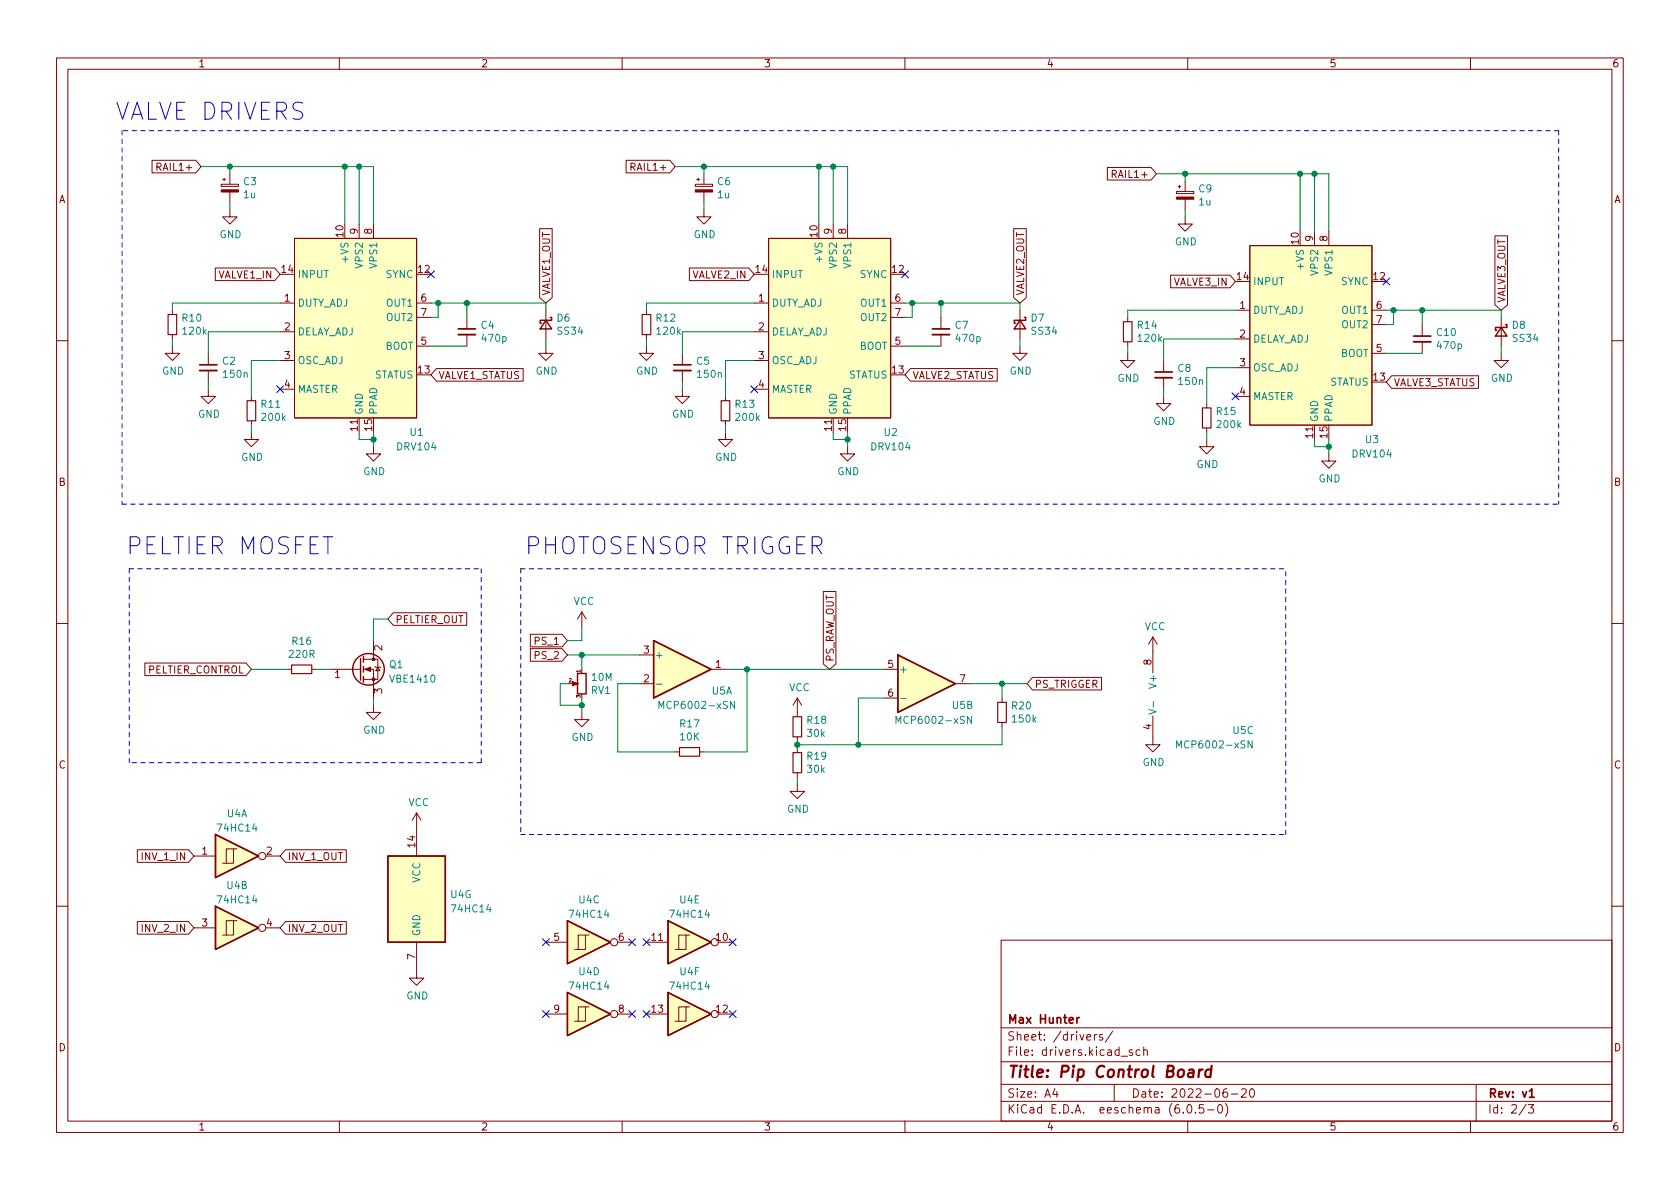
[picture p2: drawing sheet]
<svg xmlns="http://www.w3.org/2000/svg" width="297mm" height="210mm" viewBox="0 0 297 210" stroke-linecap="round" stroke-linejoin="round" font-family="sans-serif">
<g fill="none" stroke="#840000" stroke-width=".18">
<path d="M10 10.2h277v190.1h-277zM12 12.2h273v186.1h-273zM60 10.2v2M110 10.2v2M160 10.2v2M210 10.2v2M260 10.2v2M26.9 28.3h7.7l1 1.2-1 1.1h-7.7zM39.1 32.6h3.1v.4h-3.1zM39.4 31.7h.5M39.6 31.5v.5M40.6 37.1v1.2h1.3l-1.3 1.3-1.2-1.3h1.2"/>
<path d="M40.6 30.7v1.9M40.6 34v1.8M63.5 39.6v2.6M66 39.6v2.6M110.7 28.3h7.7l1 1.2-1 1.1h-7.7zM122.9 32.6h3.1v.4h-3.1zM123.2 31.7h.5M123.4 31.5v.5M124.5 37.1v1.2h1.2l-1.2 1.3-1.3-1.3h1.3M124.5 30.7v1.9M124.5 34v1.8M147.3 39.6v2.6"/>
<path d="M149.9 39.6v2.6M195.8 29.6h7.7l1 1.1-1 1.1h-7.7zM208 33.9h3.1v.3h-3.1zM208.3 33h.5M208.5 32.8v.5M209.5 38.3v1.3h1.3l-1.3 1.3-1.2-1.3h1.2M209.5 32v1.9M209.5 35.2v1.9M30.5 54.9v.7M30.5 59.2v.7M38.1 47.4h10.5l.9 1.1-.9 1.1h-10.5zM49.5 53.6h2.6"/>
<path d="M49.5 58.7h2.6M52.1 42.2h21.6v31.7h-21.6zM73.7 53.6h2.5M73.7 56.1h2.5M82.5 56.1v2.1M82.5 59.2v2M95.4 40.4h2.2v12.2l-1.1 1-1.1-1zM96.5 54.9v5M114.3 54.9v.7M114.3 59.2v.7M121.9 47.4h10.5l.9 1.1-.9 1.1h-10.5zM133.3 53.6h2.6"/>
<path d="M133.3 58.7h2.6M135.9 42.2h21.6v31.7h-21.6zM157.5 53.6h2.5M157.5 56.1h2.5M166.4 56.1v2.1M166.4 59.2v2M179.2 40.4h2.3v12.2l-1.2 1-1.1-1zM180.3 54.9v5M199.4 56.1v.8M207 48.7h10.5l.9 1.1-.9 1.1h-10.5zM218.4 54.9h2.6M218.4 59.9h2.6"/>
<path d="M221 43.4h21.6v31.8h-21.6zM232.4 40.9v2.5M234.9 40.9v2.5M242.6 54.9h2.5M242.6 57.4h2.5M251.5 57.4v2M264.3 41.7h2.2v12.2l-1.1 1-1.1-1zM265.4 56.1v5.1M10 60.2h2M30.5 61.2v1.3h1.2l-1.2 1.2-1.3-1.2h1.3M36.8 68.8v1.3h1.3l-1.3 1.3-1.2-1.3h1.2M36.8 62.5v2"/>
<path d="M36.8 65.5v2.1M44.4 76.4v1.3h1.3l-1.3 1.3-1.2-1.3h1.2M44.4 70.1v.8M44.4 74.4v.8M49.5 63.7h2.6M49.5 68.8h2.6M63.5 73.9v2.5M66 79v1.3h1.3l-1.3 1.2-1.2-1.2h1.2M73.7 61.2h2.5M77.2 65.2h15.3v2.2h-15.3l-1-1.1zM96.5 61.2v1.3h1.3l-1.3 1.2-1.3-1.2h1.3M114.3 61.2v1.3h1.3l-1.3 1.2-1.3-1.2h1.3"/>
<path d="M120.6 68.8v1.3h1.3l-1.3 1.3-1.2-1.3h1.2M120.6 62.5v2M120.6 65.5v2.1M128.3 76.4v1.3h1.2l-1.2 1.3-1.3-1.3h1.3M128.3 70.1v.8M128.3 74.4v.8M133.3 63.7h2.6M133.3 68.8h2.6M147.3 73.9v2.5M149.9 79v1.3h1.2l-1.2 1.2-1.3-1.2h1.3M157.5 61.2h2.5M161 65.2h15.3v2.2h-15.3l-1-1.1z"/>
<path d="M180.3 61.2v1.3h1.3l-1.3 1.2-1.2-1.2h1.2M199.4 62.5v1.2h1.3l-1.3 1.3-1.3-1.3h1.3M199.4 60.4v.8M205.7 70.1v1.3h1.3l-1.3 1.2-1.2-1.2h1.2M205.7 63.7v2.1M205.7 66.8v2M213.4 77.7v1.3h1.2l-1.2 1.3-1.3-1.3h1.3M213.4 71.4v.7M213.4 75.7v.7M218.4 65h2.6M218.4 70.1h2.6M232.4 75.2v2.5"/>
<path d="M242.6 62.5h2.5M246.1 66.4h15.3v2.3h-15.3l-1-1.1zM251.5 60.4v2.1M265.4 62.5v1.2h1.3l-1.3 1.3-1.2-1.3h1.2M285 60.2h2M234.9 80.3v1.2h1.3l-1.3 1.3-1.2-1.3h1.2M10 110.2h2M25.6 117.2h17.9l.9 1.2-.9 1.1h-17.9zM50.8 118.4h.8M55.1 118.4h.8M58.4 118.4h5.4M64.3 118.4h1.7v5"/>
<path d="M64.3 116.6h2.5v3.5h-2.5M66 113.3v3.3M66.3 117.9l.1 .1h.8l.1 .1M66.8 118l.4 .6h-.8zM69.5 108.4h13v2.2h-13l-.9-1.1zM93.8 112.2h5.6l.9 1.1-.9 1.1h-5.6zM93.8 114.7h5.6l.9 1.1-.9 1.1h-5.6zM102.9 108.2l-.8 1.3M102.9 108.2v2.5M102.9 108.2l.7 1.3M113 115.8h2.6M125.7 118.4h2.6"/>
<path d="M145.6 104.6h2.2v12.8l-1.1 1-1.1-1zM156.2 118.4h2.5M182.6 119.8h12.2v2.2h-12.2l-1-1.1zM203.8 112.6l-.7 1.3M203.8 112.6v6.4M203.8 112.6l.8 1.3M285 110.2h2M66 124.7v1.3h1.3l-1.3 1.2-1.2-1.2h1.2M102.9 126v1.2h1.2l-1.2 1.3-1.3-1.3h1.3M113 120.9h2.6M119.4 133h.7M123.7 133h.8"/>
<path d="M141 138.7v1.2h1.2l-1.2 1.3-1.3-1.3h1.3M141 123.4l-.8 1.3M141 123.4v3.3M141 130.3v.8M141 132.3v.8M141 136.6v.8M141 123.4l.7 1.3M156.2 123.4h2.5M168.9 120.9h2.5M177.2 123.4v.8M177.2 127.8v.7M203.8 126.6v5.1h1.3l-1.3 1.3-1.2-1.3h1.2"/>
<path d="M24.3 150.3h9l1 1.1-1 1.1h-9zM34.3 151.4h3.8M41.3 150.1h-1.3v2.5M41.9 150.1h-.6v2.5h-1.9M47 151.4h2.5M50.5 150.3h10.7v2.2h-10.7l-1-1.1zM73.7 143.8l-.8 1.2M73.7 143.8v7.6M73.7 143.8l.7 1.2M10 160.2h2M24.3 163h9l1 1.1-1 1.1h-9zM34.3 164.1h3.8"/>
<path d="M41.3 162.8h-1.3v2.5M41.9 162.8h-.6v2.5h-1.9M47 164.1h2.5M50.5 163h10.7v2.2h-10.7l-1-1.1zM73.7 166.6v6.4h1.2l-1.2 1.2-1.3-1.2h1.3M96.5 179.3h3.8M96.5 166.6h3.8M103.5 178h-1.3v2.6M103.5 165.3h-1.3v2.6M104.1 178h-.6v2.6h-1.9M104.1 165.3h-.6v2.6h-1.9M109.2 179.3h2.6"/>
<path d="M109.2 166.6h2.6M114.3 179.3h3.8M114.3 166.6h3.8M121.3 178h-1.3v2.6M121.3 165.3h-1.3v2.6M121.9 178h-.6v2.6h-1.9M121.9 165.3h-.6v2.6h-1.9M127 179.3h2.5M127 166.6h2.5M177 166.3h108v32h-108zM285 160.2h2M60 198.3v2"/>
<path d="M110 198.3v2M160 198.3v2M177 194.8h108M177 191.8h108M177 187.8h108M177 181.8h108M186.5 192.5l-.4 1h1M186.9 193v1M192.1 183.4l.8-.1-.1-.3-.4-.1-.3 .2 .1 .8h.6M193.5 182.9v1M193.9 182.9l-.3 .1-.1 .2M194.9 183l-.3-.1-.2 .2v.3l.5 .1v.4h-.5"/>
<path d="M196.7 182.4l-1.3 1.9M197 191.8v3M198.2 186.8h1.2M200.2 185.7l-.3-.1-.3 .2 .1 .3 .5 .1v.4h-.6M201.6 185.7l-.5-.1-.2 .3v.4l.1 .3h.6M202.2 185.8l.2-.2 .4 .1 .1 .9M202.2 185.1v1.5M210 198.3v2M210.1 195.4l.1-.1a.81 .81 0 0 1 .6 .7 .81 .81 0 0 1-.3 .8h-.1a.81 .81 0 0 1-.6-.6 .81 .81 0 0 1 .3-.8zM211.4 196.7v.1M212.8 195.3h-.7l-.1 .7 .2-.1 .5 .1 .2 .2-.1 .5-.2 .1-.6-.1M213.5 196.3h1.1"/>
<path d="M215.5 195.4l.1-.1a.81 .81 0 0 1 .6 .7 .81 .81 0 0 1-.3 .8h-.1a.81 .81 0 0 1-.6-.6 .81 .81 0 0 1 .3-.8zM216.6 195.1a1.72 1.72 0 0 1 0 2.3M216.9 192.5a.59 .59 0 0 0-.7 .7v.5l.2 .3h.4l.2-.1 .1-.5-.2-.2-.4-.1-.3 .3M217.7 193.5h1.2M219.5 192.7l.6-.2 .2 .2 .1 .3-1 1h1M221.1 192.7l.2-.2a.81 .81 0 0 1 .6 .7 .81 .81 0 0 1-.3 .8h-.2a.81 .81 0 0 1-.3-1.3zM260 198.3v2M261 191.8v6.5M269.9 195.3l-1.3 1.9M270.2 195.3h1l-.6 .6 .5 .1v.7l-.2 .1h-.5l-.2-.1"/>
<circle cx="46.4" cy="151.4" r=".63"/>
<circle cx="46.4" cy="164.1" r=".63"/>
<circle cx="108.6" cy="166.6" r=".63"/>
<circle cx="108.6" cy="179.3" r=".63"/>
<circle cx="126.4" cy="179.3" r=".63"/>
<circle cx="126.4" cy="166.6" r=".63"/>
</g>
<path d="M81 58.2h3.1M164.8 58.2h3.1M249.9 59.4h3.1M35.3 64.5h3.1M119.1 64.5h3.1M204.2 65.8h3.1M190.4 179.9v1M190.8 179.9l-.2 .1-.2 .2M270.4 193l.4-.5v1.5M270.4 194h.9" fill="none" stroke="#840000" stroke-width=".3"/>
<path d="M210.2 189.2l.2-.1 .6 .1-.1 1.3M211 189.6l-.6 .1a.4 .4 0 0 0-.4 .3 .4 .4 0 0 0 .3 .5l.7-.1M212.1 189.1l-.2 1.4M212.6 189.1l-.4 .1-.2 .3M214.1 189.2a.66 .66 0 0 0-.9 .3l-.1 .6 .1 .3 .2 .1 .6-.1M214.2 188.5l-.2 2" fill="none" stroke="#840000" stroke-width=".4"/>
<g fill="#ffffc2" stroke="#ffffc2" stroke-width=".18">
<path d="M68.6 151.4h10.1v15.2h-10.1z"/>
<path d="M38.1 160.3l7.6 3.8-7.6 3.8z"/>
<path d="M38.1 147.6l7.6 3.8-7.6 3.8z"/>
<path d="M100.3 175.5l7.6 3.8-7.6 3.8z"/>
<path d="M100.3 162.8l7.6 3.8-7.6 3.8z"/>
<path d="M118.1 175.5l7.6 3.8-7.6 3.8z"/>
<path d="M118.1 162.8l7.6 3.8-7.6 3.8z"/>
<path d="M115.6 113.3l10.1 5.1-10.1 5z"/>
<path d="M52.1 42.2h21.6v31.7h-21.6z"/>
<path d="M158.7 115.8l10.2 5.1-10.2 5.1z"/>
<path d="M135.9 42.2h21.6v31.7h-21.6z"/>
<path d="M221 43.4h21.6v31.8h-21.6z"/>
</g>
<g fill="none" stroke="#840000" stroke-width=".25">
<path d="M96.5 56.6l1 1.6h-2zM97.3 56.1h.2v.5h-2v.5h.3M180.3 56.6l1.1 1.6h-2.1zM181.1 56.1h.3v.5h-2.1v.5h.3M265.4 57.9l1 1.5h-2zM266.2 57.4h.2v.5h-2v.5h.3M63.8 116.5v3.8M64.3 116.1v1M64.3 117.9v1M64.3 119.6v1M102.1 119.1h1.5v3.6h-1.5zM115.6 113.3l10.1 5.1-10.1 5z"/>
<path d="M158.7 115.8l10.2 5.1-10.2 5.1zM38.1 147.6l7.6 3.8-7.6 3.8zM68.6 151.4h10.1v15.2h-10.1zM38.1 160.3l7.6 3.8-7.6 3.8zM100.3 175.5l7.6 3.8-7.6 3.8zM100.3 162.8l7.6 3.8-7.6 3.8zM118.1 175.5l7.6 3.8-7.6 3.8zM118.1 162.8l7.6 3.8-7.6 3.8z"/>
<circle cx="65.2" cy="118.4" r="2.79"/>
</g>
<g fill="#840000" stroke="#840000" stroke-width=".18">
<path d="M64.5 118.4l1-.4v.7z"/>
<path d="M122.9 33.6h3.1v.4h-3.1z"/>
<path d="M101.2 120.5l1 .4h-.2h.2l-1 .4z"/>
<path d="M39.1 33.6h3.1v.4h-3.1z"/>
<path d="M208 34.8h3.1v.4h-3.1z"/>
<circle cx="66" cy="120.1" r=".25"/>
<circle cx="66" cy="116.6" r=".25"/>
</g>
<path d="M29.7 55.6h1.5v3.6h-1.5zM113.5 55.6h1.6v3.6h-1.6zM198.6 56.9h1.6v3.5h-1.6zM43.7 70.9h1.5v3.5h-1.5zM127.5 70.9h1.5v3.5h-1.5zM212.6 72.1h1.5v3.6h-1.5zM51.6 117.6h3.5v1.5h-3.5zM120.1 132.2h3.6v1.5h-3.6zM140.2 126.7h1.5v3.6h-1.5zM140.2 133.1h1.5v3.5h-1.5zM176.4 124.2h1.5v3.6h-1.5z" fill="none" stroke="#840000" stroke-width=".2"/>
<path d="M81 59.2h3.1M164.8 59.2h3.1M35.3 65.5h3.1M119.1 65.5h3.1M204.2 66.8h3.1M249.9 60.4h3.1" fill="none" stroke="#840000" stroke-width=".33"/>
<path d="M116.1 121h.9M116.5 125.3v-1.3l.4 .9 .5-.9v1.3M129.9 124v1.3l-.8-1.3v1.3M158.4 127.9v-1.2l.4 .9 .5-.9v1.2M159.3 123.5h.9M171.8 126.7v1.2l-.7-1.2v1.2M203.1 125.4l1.3 .5-1.3 .4M203.9 124.1v.9M208 132.3v-1.3l.5 .9 .4-.9v1.3M221.4 131v1.3l-.7-1.3v1.3" fill="none" stroke="#008484" stroke-width=".18"/>
<path d="M21.6 23.1v66M275.6 23.1h-254M275.6 23.1v66M21.6 89.1h254M22.9 100.6h62.2M85.1 100.6v34.3M92.1 100.6h135.2M92.1 100.6v47M22.9 134.9v-34.3M85.1 134.9h-62.2M92.1 147.6h135.2M227.3 147.6v-47" fill="none" stroke="#0000c2" stroke-width=".18" stroke-dasharray=".8 .8"/>
<g fill="none" stroke="#008400" stroke-width=".18">
<path d="M35.6 29.5h30.4v10.1M40.6 29.5v1.2M40.6 35.8v1.3M61 29.5v10.1M63.5 29.5v10.1M119.4 29.5h30.5v10.1M124.5 29.5v1.2M124.5 35.8v1.3M144.8 29.5v10.1M147.3 29.5v10.1M204.5 30.7h30.4v10.2M209.5 30.7v1.3"/>
<path d="M209.5 37.1v1.2M229.9 30.7v10.2M232.4 30.7v10.2M30.5 59.9v1.3M49.5 58.7h-12.7v3.8M49.5 53.6h-19v1.3M76.2 53.6h20.3v1.3M77.5 53.6v2.5h-1.3M82.5 53.6v2.5M96.5 59.9v1.3M114.3 59.9v1.3M133.3 53.6h-19v1.3"/>
<path d="M133.3 58.7h-12.7v3.8M160 53.6h20.3v1.3M161.3 53.6v2.5h-1.3M166.4 53.6v2.5M180.3 59.9v1.3M218.4 54.9h-19v1.2M218.4 59.9h-12.7v3.8M245.1 54.9h20.3v1.2M246.4 54.9v2.5h-1.3M251.5 54.9v2.5M36.8 67.6v1.2M44.4 75.2v1.2"/>
<path d="M49.5 63.7h-5.1v6.4M63.5 76.4v1.3h2.5M66 76.4v2.6M76.2 61.2h6.3M120.6 67.6v1.2M128.3 75.2v1.2M133.3 63.7h-5v6.4M147.3 76.4v1.3h2.6M149.9 76.4v2.6M160 61.2h6.4M199.4 61.2v1.3M205.7 68.8v1.3"/>
<path d="M213.4 76.4v1.3M218.4 65h-5v6.4M232.4 77.7v1.3h2.5M234.9 77.7v2.6M245.1 62.5h6.4M265.4 61.2v1.3M44.4 118.4h6.4M55.9 118.4h2.5M68.6 109.5h-2.6v3.8M100.3 115.8h12.7M102.9 110.7v2.6h-2.6M102.9 115.8v2.6"/>
<path d="M128.3 118.4h27.9M132.1 118.4v14.6h-7.6M66 123.4v1.3M100.3 120.9h-1.2v3.8h3.8M102.9 123.4v2.6M113 120.9h-3.8v12.1h10.2M141 131.1v1.2M141 137.4v1.3M156.2 123.4h-4.4v8.3M171.4 120.9h10.2M177.2 128.5v3.2h-36.2M177.2 120.9v2.5"/>
</g>
<g fill="none" stroke="#000084" stroke-width=".18">
<path d="M75.6 47.9l1.2 1.2M76.8 47.9l-1.2 1.2M159.4 47.9l1.2 1.2M160.6 47.9l-1.2 1.2M244.5 49.2l1.2 1.2M245.7 49.2l-1.2 1.2M48.9 68.2l1.2 1.2M50.1 68.2l-1.2 1.2M132.7 68.2l1.3 1.2M134 68.2l-1.3 1.2M217.8 69.5l1.2 1.2M219 69.5l-1.2 1.2"/>
<path d="M95.9 178.7l1.2 1.2M95.9 166l1.2 1.2M97.1 178.7l-1.2 1.2M97.1 166l-1.2 1.2M111.2 178.7l1.2 1.2M111.2 166l1.2 1.2M112.4 178.7l-1.2 1.2M112.4 166l-1.2 1.2M113.7 178.7l1.2 1.2M113.7 166l1.2 1.2M114.9 178.7l-1.2 1.2M114.9 166l-1.2 1.2"/>
<path d="M128.9 178.7l1.2 1.2M128.9 166l1.2 1.2M130.1 178.7l-1.2 1.2M130.1 166l-1.2 1.2"/>
</g>
<g fill="#008400" stroke="#008400" stroke-width=".18">
<circle cx="234.9" cy="79" r=".46"/>
<circle cx="246.4" cy="54.9" r=".46"/>
<circle cx="251.5" cy="54.9" r=".46"/>
<circle cx="232.4" cy="30.7" r=".46"/>
<circle cx="229.9" cy="30.7" r=".46"/>
<circle cx="147.3" cy="29.5" r=".46"/>
<circle cx="177.2" cy="120.9" r=".46"/>
<circle cx="149.9" cy="77.7" r=".46"/>
<circle cx="161.3" cy="53.6" r=".46"/>
<circle cx="209.5" cy="30.7" r=".46"/>
<circle cx="166.4" cy="53.6" r=".46"/>
<circle cx="141" cy="131.7" r=".46"/>
<circle cx="151.8" cy="131.7" r=".46"/>
<circle cx="61" cy="29.5" r=".46"/>
<circle cx="40.6" cy="29.5" r=".46"/>
<circle cx="63.5" cy="29.5" r=".46"/>
<circle cx="132.1" cy="118.4" r=".46"/>
<circle cx="102.9" cy="124.7" r=".46"/>
<circle cx="77.5" cy="53.6" r=".46"/>
<circle cx="102.9" cy="115.8" r=".46"/>
<circle cx="144.8" cy="29.5" r=".46"/>
<circle cx="124.5" cy="29.5" r=".46"/>
<circle cx="82.5" cy="53.6" r=".46"/>
<circle cx="66" cy="77.7" r=".46"/>
</g>
<g font-size="4.2" fill="#0000c2">
<text x="20.3" y="21.2">VALVE DRIVERS</text>
<text x="22.2" y="98.1">PELTIER MOSFET</text>
<text x="92.7" y="98.1">PHOTOSENSOR TRIGGER</text>
</g>
<text font-size="2.8" fill="#840000" x="178" y="190.6">Title: Pip Control Board</text>
<g font-size="2.1" fill="#840000">
<text x="178" y="184">Sheet: /drivers/</text>
<text x="178" y="181">Max Hunter</text>
<text x="178" y="186.7">File: drivers.kicad_sch</text>
<text x="178" y="196.9">KiCad E.D.A. eeschema (6.0.5-0)</text>
<text x="178" y="194.1">Size: A4</text>
<text x="200" y="194.1">Date: 2022-06-20</text>
<text x="263" y="194.1">Rev: v1</text>
<text x="263" y="196.9">Id: 2/3</text>
</g>
<g font-size="1.8" fill="#840000">
<text x="35" y="11.9">1</text>
<text x="85" y="11.9">2</text>
<text x="135" y="11.9">3</text>
<text x="185" y="11.9">4</text>
<text x="235" y="11.9">5</text>
<text x="285" y="11.9">6</text>
<text x="10.3" y="35.9">A</text>
<text x="28.1" y="30.2">RAIL1+</text>
<text x="112" y="30.2">RAIL1+</text>
<text x="197.1" y="31.5">RAIL1+</text>
<text x="285.3" y="35.9">A</text>
<text x="60.7" y="41.9" transform="rotate(-90 60.7 41.9)">10</text>
<text x="63.2" y="41.4" transform="rotate(-90 63.2 41.4)">9</text>
<text x="65.8" y="41.4" transform="rotate(-90 65.8 41.4)">8</text>
<text x="144.5" y="41.9" transform="rotate(-90 144.5 41.9)">10</text>
<text x="147.1" y="41.4" transform="rotate(-90 147.1 41.4)">9</text>
<text x="149.6" y="41.4" transform="rotate(-90 149.6 41.4)">8</text>
<text x="229.6" y="43.1" transform="rotate(-90 229.6 43.1)">10</text>
<text x="232.2" y="42.7" transform="rotate(-90 232.2 42.7)">9</text>
<text x="234.7" y="42.7" transform="rotate(-90 234.7 42.7)">8</text>
<text x="38.6" y="49.2">VALVE1_IN</text>
<text x="49.8" y="48.3">14</text>
<text x="50.3" y="53.3">1</text>
<text x="73.9" y="48.3">12</text>
<text x="74.4" y="53.3">6</text>
<text x="97.2" y="52.3" transform="rotate(-90 97.2 52.3)">VALVE1_OUT</text>
<text x="122.4" y="49.2">VALVE2_IN</text>
<text x="133.6" y="48.3">14</text>
<text x="134.1" y="53.3">1</text>
<text x="157.8" y="48.3">12</text>
<text x="158.3" y="53.3">6</text>
<text x="181.1" y="52.3" transform="rotate(-90 181.1 52.3)">VALVE2_OUT</text>
<text x="207.5" y="50.5">VALVE3_IN</text>
<text x="218.7" y="49.5">14</text>
<text x="242.9" y="49.5">12</text>
<text x="266.2" y="53.6" transform="rotate(-90 266.2 53.6)">VALVE3_OUT</text>
<text x="50.3" y="58.4">2</text>
<text x="74.4" y="55.9">7</text>
<text x="134.1" y="58.4">2</text>
<text x="158.3" y="55.9">7</text>
<text x="219.2" y="54.6">1</text>
<text x="219.2" y="59.7">2</text>
<text x="243.3" y="54.6">6</text>
<text x="243.3" y="57.1">7</text>
<text x="50.3" y="63.5">3</text>
<text x="74.4" y="61">5</text>
<text x="134.1" y="63.5">3</text>
<text x="158.3" y="61">5</text>
<text x="219.2" y="64.8">3</text>
<text x="243.3" y="62.2">5</text>
<text x="50.3" y="68.6">4</text>
<text x="73.9" y="66">13</text>
<text x="77.5" y="67">VALVE1_STATUS</text>
<text x="134.1" y="68.6">4</text>
<text x="157.8" y="66">13</text>
<text x="161.3" y="67">VALVE2_STATUS</text>
<text x="219.2" y="69.8">4</text>
<text x="242.9" y="67.3">13</text>
<text x="246.4" y="68.3">VALVE3_STATUS</text>
<text x="63.2" y="76.2" transform="rotate(-90 63.2 76.2)">11</text>
<text x="65.8" y="76.2" transform="rotate(-90 65.8 76.2)">15</text>
<text x="147.1" y="76.2" transform="rotate(-90 147.1 76.2)">11</text>
<text x="149.6" y="76.2" transform="rotate(-90 149.6 76.2)">15</text>
<text x="232.2" y="77.4" transform="rotate(-90 232.2 77.4)">11</text>
<text x="234.7" y="77.4" transform="rotate(-90 234.7 77.4)">15</text>
<text x="10.3" y="85.9">B</text>
<text x="285.3" y="85.9">B</text>
<text x="69.8" y="110.2">PELTIER_OUT</text>
<text x="26" y="119.1">PELTIER_CONTROL</text>
<text x="59.2" y="119.9">1</text>
<text x="67.6" y="115" transform="rotate(-90 67.6 115)">2</text>
<text x="94.7" y="114">PS_1</text>
<text x="94.7" y="116.5">PS_2</text>
<text x="113.8" y="115.6">3</text>
<text x="126.5" y="118.1">1</text>
<text x="147.4" y="117.1" transform="rotate(-90 147.4 117.1)">PS_RAW_OUT</text>
<text x="157" y="118.1">5</text>
<text x="203.6" y="117.6" transform="rotate(-90 203.6 117.6)">8</text>
<text x="67.6" y="122.7" transform="rotate(-90 67.6 122.7)">3</text>
<text x="113.8" y="120.6">2</text>
<text x="157" y="123.2">6</text>
<text x="169.7" y="120.6">7</text>
<text x="182.9" y="121.6">PS_TRIGGER</text>
<text x="203.6" y="129" transform="rotate(-90 203.6 129)">4</text>
<text x="10.3" y="135.9">C</text>
<text x="285.3" y="135.9">C</text>
<text x="73.4" y="149.8" transform="rotate(-90 73.4 149.8)">14</text>
<text x="25.4" y="152.1">INV_1_IN</text>
<text x="35.7" y="151.1">1</text>
<text x="47.1" y="151.1">2</text>
<text x="50.8" y="152.1">INV_1_OUT</text>
<text x="25.4" y="164.8">INV_2_IN</text>
<text x="35.7" y="163.8">3</text>
<text x="47.1" y="163.8">4</text>
<text x="50.8" y="164.8">INV_2_OUT</text>
<text x="97.9" y="166.4">5</text>
<text x="109.4" y="166.4">6</text>
<text x="115.2" y="166.4">11</text>
<text x="126.7" y="166.4">10</text>
<text x="73.4" y="169.7" transform="rotate(-90 73.4 169.7)">7</text>
<text x="97.9" y="179.1">9</text>
<text x="109.4" y="179.1">8</text>
<text x="115.2" y="179.1">13</text>
<text x="126.7" y="179.1">12</text>
<text x="10.3" y="185.9">D</text>
<text x="285.3" y="185.9">D</text>
<text x="35" y="199.9">1</text>
<text x="85" y="199.9">2</text>
<text x="135" y="199.9">3</text>
<text x="185" y="199.9">4</text>
<text x="235" y="199.9">5</text>
<text x="285" y="199.9">6</text>
</g>
<g font-size="1.8" fill="#008484">
<text x="43.1" y="32.7">C3</text>
<text x="43.1" y="35">1u</text>
<text x="126.9" y="32.7">C6</text>
<text x="126.9" y="35">1u</text>
<text x="212" y="34">C9</text>
<text x="212" y="36.3">1u</text>
<text x="38.8" y="42.1">GND</text>
<text x="61.6" y="46.1" transform="rotate(-90 61.6 46.1)">+VS</text>
<text x="64.1" y="47.2" transform="rotate(-90 64.1 47.2)">VPS2</text>
<text x="66.7" y="47.2" transform="rotate(-90 66.7 47.2)">VPS1</text>
<text x="122.6" y="42.1">GND</text>
<text x="145.4" y="46.1" transform="rotate(-90 145.4 46.1)">+VS</text>
<text x="148" y="47.2" transform="rotate(-90 148 47.2)">VPS2</text>
<text x="150.5" y="47.2" transform="rotate(-90 150.5 47.2)">VPS1</text>
<text x="207.7" y="43.4">GND</text>
<text x="230.5" y="47.3" transform="rotate(-90 230.5 47.3)">+VS</text>
<text x="52.6" y="49.1">INPUT</text>
<text x="68.2" y="49.1">SYNC</text>
<text x="136.4" y="49.1">INPUT</text>
<text x="152.1" y="49.1">SYNC</text>
<text x="221.5" y="50.4">INPUT</text>
<text x="233" y="48.5" transform="rotate(-90 233 48.5)">VPS2</text>
<text x="235.6" y="48.5" transform="rotate(-90 235.6 48.5)">VPS1</text>
<text x="237.1" y="50.4">SYNC</text>
<text x="32.3" y="56.9">R10</text>
<text x="32.4" y="59.2">120k</text>
<text x="52.6" y="54.2">DUTY_ADJ</text>
<text x="52.6" y="59.3">DELAY_ADJ</text>
<text x="68.4" y="54.2">OUT1</text>
<text x="68.4" y="56.8">OUT2</text>
<text x="85.1" y="58.1">C4</text>
<text x="98.5" y="56.9">D6</text>
<text x="98.6" y="59.2">SS34</text>
<text x="116.1" y="56.9">R12</text>
<text x="116.2" y="59.2">120k</text>
<text x="136.4" y="54.2">DUTY_ADJ</text>
<text x="136.4" y="59.3">DELAY_ADJ</text>
<text x="152.3" y="54.2">OUT1</text>
<text x="152.3" y="56.8">OUT2</text>
<text x="168.9" y="58.1">C7</text>
<text x="182.3" y="56.9">D7</text>
<text x="182.5" y="59.2">SS34</text>
<text x="201.2" y="58.1">R14</text>
<text x="221.5" y="55.5">DUTY_ADJ</text>
<text x="237.3" y="55.5">OUT1</text>
<text x="237.3" y="58">OUT2</text>
<text x="254.1" y="59.4">C10</text>
<text x="267.4" y="58.1">D8</text>
<text x="39.4" y="64.5">C2</text>
<text x="52.6" y="64.4">OSC_ADJ</text>
<text x="68" y="61.8">BOOT</text>
<text x="85.3" y="60.4">470p</text>
<text x="123.2" y="64.5">C5</text>
<text x="136.4" y="64.4">OSC_ADJ</text>
<text x="151.9" y="61.8">BOOT</text>
<text x="169.2" y="60.4">470p</text>
<text x="201.3" y="60.4">120k</text>
<text x="208.3" y="65.8">C8</text>
<text x="221.5" y="60.6">DELAY_ADJ</text>
<text x="221.5" y="65.7">OSC_ADJ</text>
<text x="237" y="63.1">BOOT</text>
<text x="254.2" y="61.7">470p</text>
<text x="267.5" y="60.4">SS34</text>
<text x="28.6" y="66.2">GND</text>
<text x="39.6" y="66.8">150n</text>
<text x="52.6" y="69.5">MASTER</text>
<text x="66.1" y="66.9">STATUS</text>
<text x="94.7" y="66.2">GND</text>
<text x="112.5" y="66.2">GND</text>
<text x="123.4" y="66.8">150n</text>
<text x="136.4" y="69.5">MASTER</text>
<text x="149.9" y="66.9">STATUS</text>
<text x="178.5" y="66.2">GND</text>
<text x="197.6" y="67.5">GND</text>
<text x="208.5" y="68.1">150n</text>
<text x="221.5" y="70.7">MASTER</text>
<text x="235" y="68.2">STATUS</text>
<text x="263.6" y="67.5">GND</text>
<text x="35" y="73.9">GND</text>
<text x="46.3" y="72.1">R11</text>
<text x="46.4" y="74.4">200k</text>
<text x="64.1" y="73.4" transform="rotate(-90 64.1 73.4)">GND</text>
<text x="66.7" y="73.4" transform="rotate(-90 66.7 73.4)">PPAD</text>
<text x="72.5" y="77.1">U1</text>
<text x="118.8" y="73.9">GND</text>
<text x="130.1" y="72.1">R13</text>
<text x="130.2" y="74.4">200k</text>
<text x="148" y="73.4" transform="rotate(-90 148 73.4)">GND</text>
<text x="150.5" y="73.4" transform="rotate(-90 150.5 73.4)">PPAD</text>
<text x="156.3" y="77.1">U2</text>
<text x="203.9" y="75.1">GND</text>
<text x="215.2" y="73.4">R15</text>
<text x="215.3" y="75.7">200k</text>
<text x="233" y="74.7" transform="rotate(-90 233 74.7)">GND</text>
<text x="235.6" y="74.7" transform="rotate(-90 235.6 74.7)">PPAD</text>
<text x="42.6" y="81.5">GND</text>
<text x="70.3" y="79.6">DRV104</text>
<text x="126.4" y="81.5">GND</text>
<text x="154.1" y="79.6">DRV104</text>
<text x="211.5" y="82.7">GND</text>
<text x="239.2" y="80.9">DRV104</text>
<text x="241.4" y="78.4">U3</text>
<text x="64.2" y="84">GND</text>
<text x="148" y="84">GND</text>
<text x="233.1" y="85.3">GND</text>
<text x="101.4" y="107">VCC</text>
<text x="202.3" y="111.4">VCC</text>
<text x="51.2" y="116.3">220R</text>
<text x="51.7" y="114">R16</text>
<text x="68.9" y="118.2">Q1</text>
<text x="115.7" y="116.5">+</text>
<text x="158.9" y="119">+</text>
<text x="69.2" y="120.7">VBE1410</text>
<text x="104.5" y="122.7">RV1</text>
<text x="104.7" y="120.4">10M</text>
<text x="117.2" y="125.3">MCP6002-xSN</text>
<text x="125.9" y="122.8">U5A</text>
<text x="139.5" y="122.2">VCC</text>
<text x="168.4" y="125.3">U5B</text>
<text x="179" y="125.4">R20</text>
<text x="204.5" y="121.3" transform="rotate(-90 204.5 121.3)">V+</text>
<text x="64.2" y="129.7">GND</text>
<text x="101" y="131">GND</text>
<text x="120.3" y="128.6">R17</text>
<text x="120.3" y="130.9">10K</text>
<text x="142.8" y="128">R18</text>
<text x="142.8" y="130.3">30k</text>
<text x="159.2" y="128">MCP6002-xSN</text>
<text x="179.1" y="127.8">150k</text>
<text x="218" y="129.8">U5C</text>
<text x="142.8" y="134.3">R19</text>
<text x="142.8" y="136.6">30k</text>
<text x="202" y="135.5">GND</text>
<text x="208.8" y="132.3">MCP6002-xSN</text>
<text x="72.2" y="142.5">VCC</text>
<text x="139.1" y="143.7">GND</text>
<text x="38.7" y="147">74HC14</text>
<text x="40.1" y="144.5">U4A</text>
<text x="38.7" y="159.7">74HC14</text>
<text x="40.1" y="157.2">U4B</text>
<text x="74.3" y="156.1" transform="rotate(-90 74.3 156.1)">VCC</text>
<text x="79.7" y="158.8">U4G</text>
<text x="80.1" y="161.3">74HC14</text>
<text x="102.4" y="159.7">U4C</text>
<text x="120.2" y="159.7">U4E</text>
<text x="74.3" y="165.6" transform="rotate(-90 74.3 165.6)">GND</text>
<text x="100.9" y="162.3">74HC14</text>
<text x="118.7" y="162.3">74HC14</text>
<text x="102.4" y="172.4">U4D</text>
<text x="120.2" y="172.4">U4F</text>
<text x="71.8" y="176.7">GND</text>
<text x="100.9" y="175">74HC14</text>
<text x="118.7" y="175">74HC14</text>
</g>
<g font-size=".9" fill="#840000">
<text x="102.6" y="118.9" transform="rotate(-90 102.6 118.9)">1</text>
<text x="100.6" y="120.6">2</text>
<text x="102.6" y="123.4" transform="rotate(-90 102.6 123.4)">3</text>
</g>
</svg>
